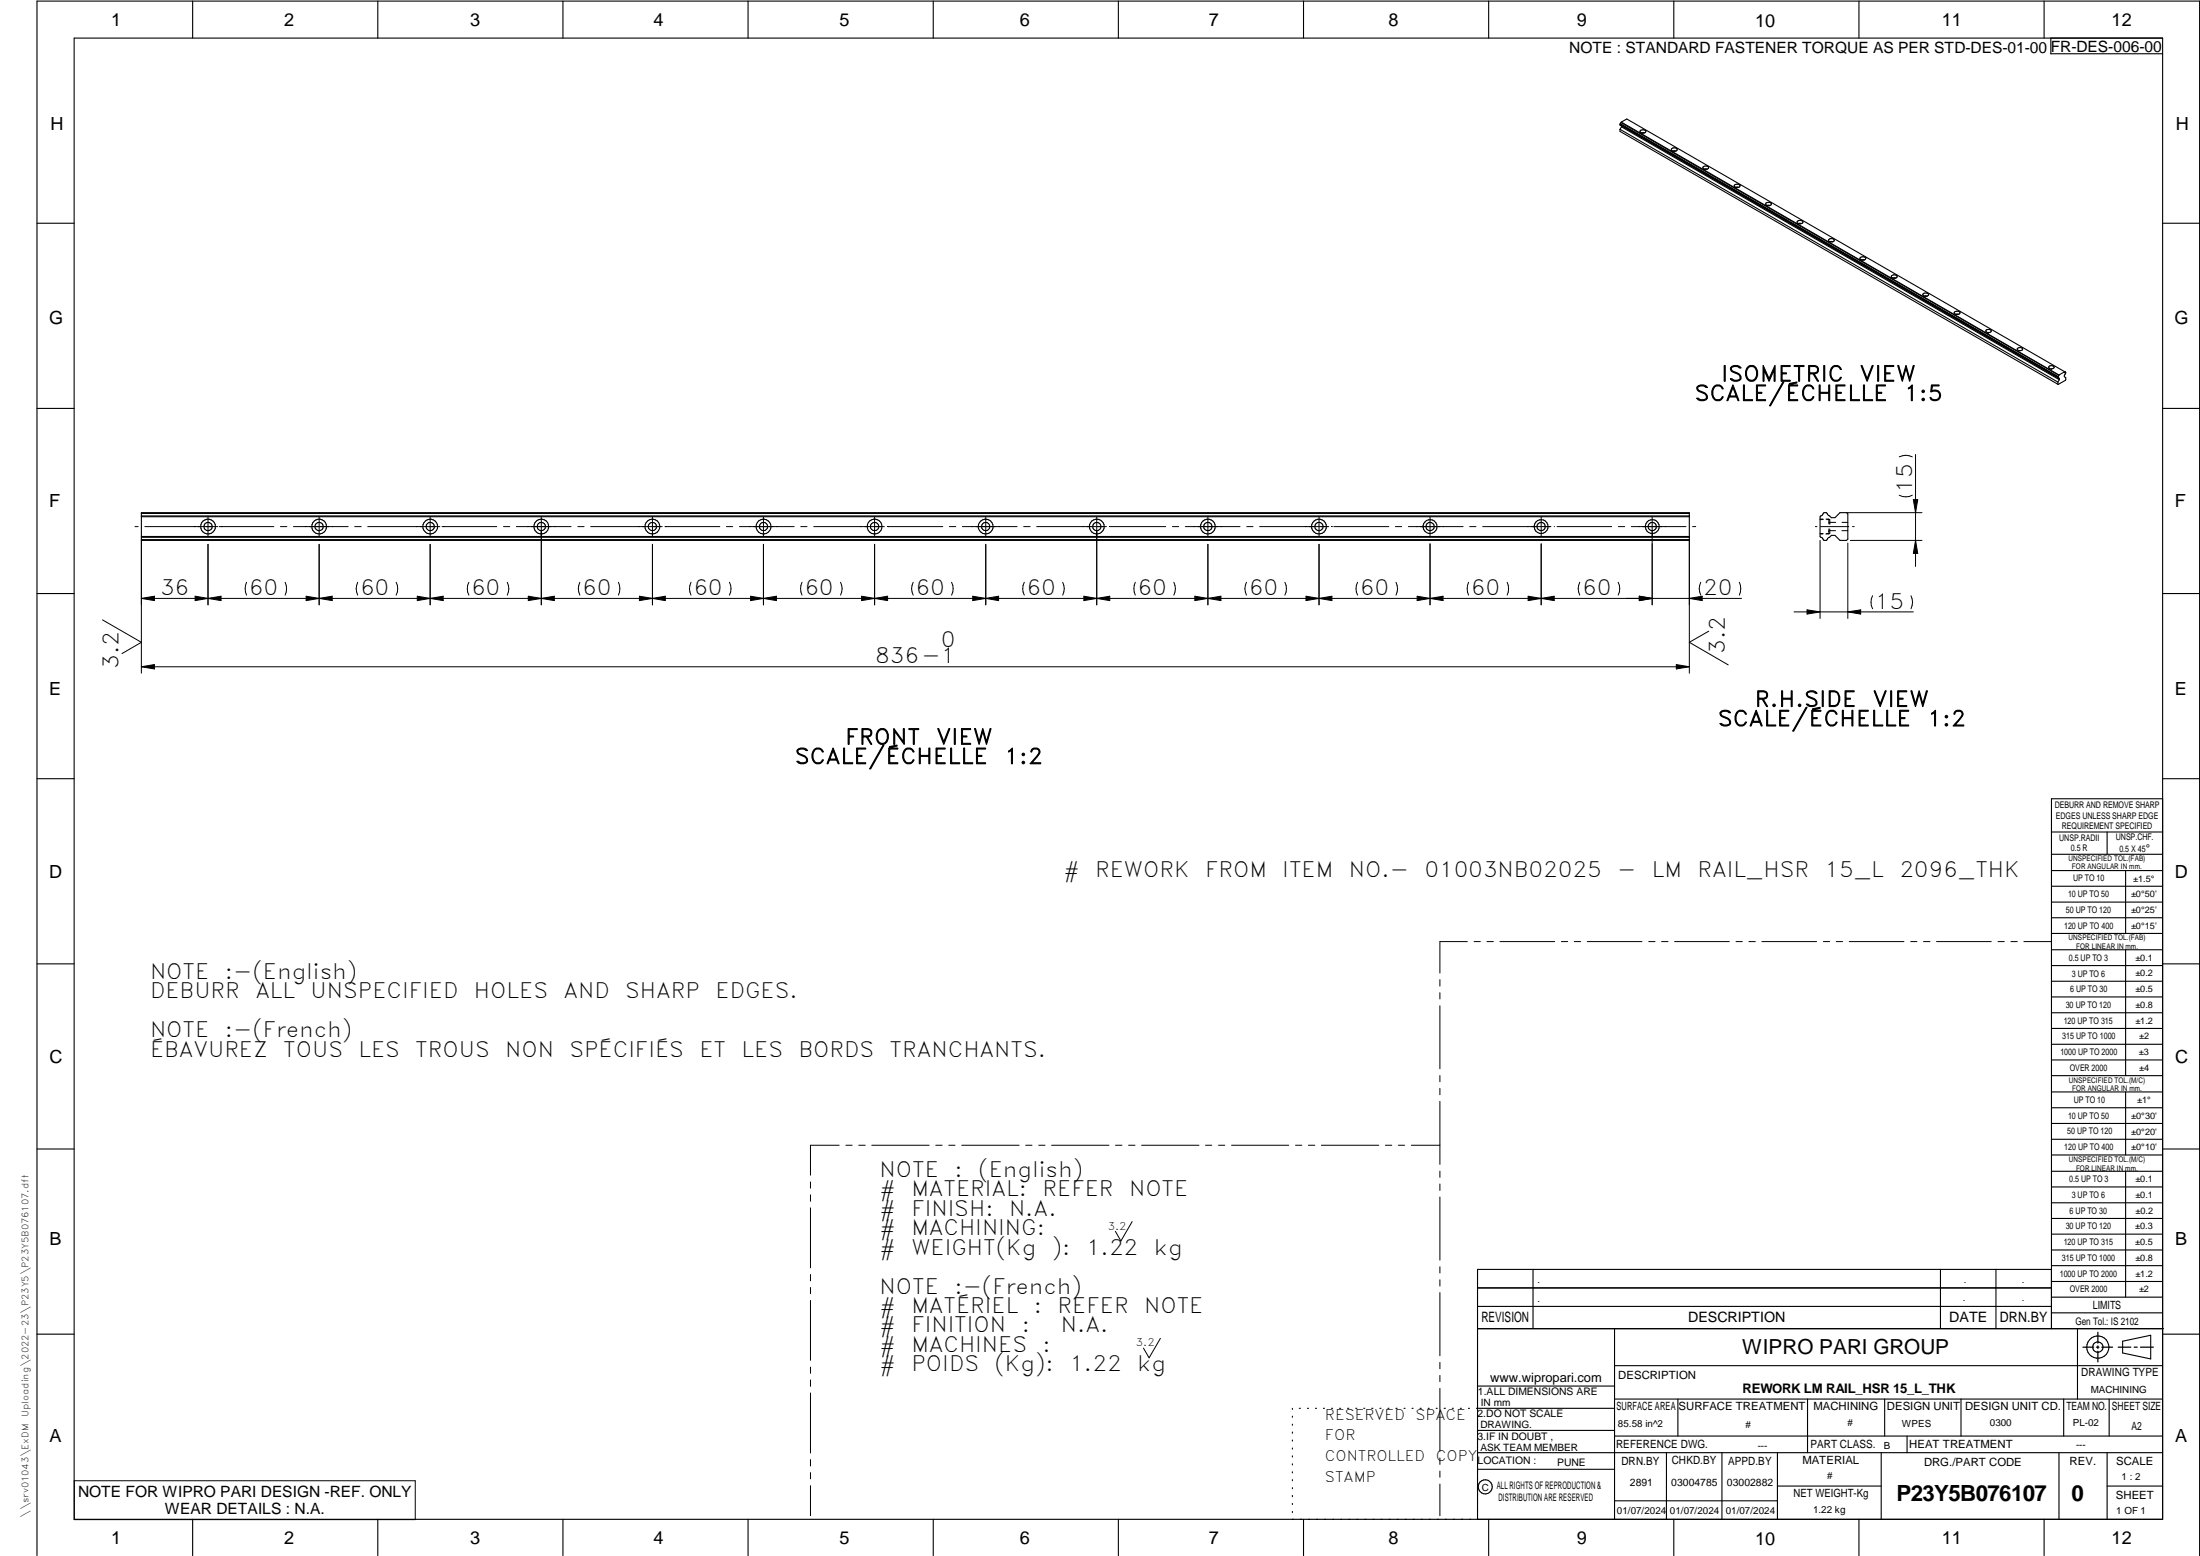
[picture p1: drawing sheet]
<svg xmlns="http://www.w3.org/2000/svg" width="594mm" height="420mm" viewBox="0 0 594 420" stroke-linecap="round" stroke-linejoin="round" font-family="sans-serif">
<g fill="none" stroke="#000" stroke-width=".3">
<path d="M20 10.3h564v400h-564zM52 .3v10M102 .3v10M152 .3v10M202 .3v10M252 .3v10M302 .3v10M352 .3v10M402 .3v10M452 .3v10M502 .3v10M552 .3v10"/>
<path d="M553.8 10.3v4.2h30.2M437.5 34.9l118.2 68.3M437.5 33.5v.2M437.5 34.9v.6l118.2 68.3M437.5 33.7h.1M437.5 33.5l118.2 68.3M437.5 33.7l118.2 68.3M437.6 33.4l-.1 .1M437.6 33.4l118.2 68.3M437.7 33.1l-.1 .3M437.7 33.1l118.3 68.2M437.8 33l-.1 .1"/>
<path d="M437.8 33l118.2 68.3M437.8 33l1.5-.9 118.2 68.3M437.8 34.2l-.3 .7M437.8 34v.2M437.8 34.2l118.3 68.3M442.9 35.3l.9-.2 .7 .4a.91 .91 0 0 1-1.7 0zM444.1 35.9h-.9M451.4 40.2l.5-.3a.63 .63 0 0 1 .7 .1 .63 .63 0 0 1 .2 .6l-.5 .3a.63 .63 0 0 1-.7-.1 .63 .63 0 0 1-.2-.6zM451.7 40.8h.8M459.9 45.1l.5-.3a.66 .66 0 0 1 .9 .7l-.9 .2-.5-.2zM460.2 45.7h.8M468.4 50l.9-.3 .6 .5a.91 .91 0 0 1-1.6 0z"/>
<path d="M468.7 50.6h.8M476.8 54.9l.6-.2 .9 .2a.72 .72 0 0 1-.7 .7 .72 .72 0 0 1-.8-.7zM478 55.5h-.9M485.3 59.8l.6-.3a.63 .63 0 0 1 .6 .1 .63 .63 0 0 1 .3 .6l-.9 .3-.6-.3zM10 60.3h10M485.6 60.4h.9M493.8 64.7l.6-.3a.76 .76 0 0 1 .9 .5l-.3 .3-.6 .1-.6-.2zM494.1 65.3h.9M502.3 69.6l.9-.3 .6 .5a.91 .91 0 0 1-1.6 0zM502.6 70.2h.9M510.8 74.5l.9-.3 .6 .5a.91 .91 0 0 1-1.6 0zM511.9 75.1h-.8"/>
<path d="M519.3 79.4l.5-.3a.66 .66 0 0 1 .9 .7l-.9 .2-.5-.2zM519.6 80h.8M584 60.3h10M527.8 84.3l.9-.3 .6 .5a.91 .91 0 0 1-1.6 0zM528.1 84.9h.8M536.3 89.2l.6-.3 .6 .2 .2 .4-.5 .3a.73 .73 0 0 1-1-.4zM536.9 89.8h.1M544.8 94.1l.2-.2a.75 .75 0 0 1 1.2 .5l-.5 .3a.63 .63 0 0 1-.9-.6zM545.4 94.7h.1M553.3 99a.82 .82 0 0 1 1.4 .3l-.2 .1a.9 .9 0 0 1-1.3-.2zM553.9 99.6h.1M10 110.3h10"/>
<path d="M555.7 102h.1M555.7 103.2v.6M555.7 101.8v.2M555.7 102l.3 .1M555.8 101.7l-.1 .1M556 101.3l-.2 .4M556 102.1l.1 .4M556 101.3h.1M556.1 102.5l-.4 .7M557.5 100.4l-1.5 .9M557.5 100.4l.3 .1-.4 .9v.3l.4 .2-.1 .8-2 1.1M557.6 100.4l.2 .1z"/>
<path d="M557.6 100.4h.1M584 110.3h10M38.2 138.4h418v7.5h-418zM38.2 138.6h418M38.2 139.5h418M38.2 139.3h418M491.7 139.3l.3-.1 .5-.8a1.1 1.1 0 0 1 1.3 .8l.7 .6h1l1.4-1.4h1.7l.4 .4v6.8l-.4 .3h-1.7l-1.4-1.3h-1l-.7 .6a1.1 1.1 0 0 1-1.3 .7l-.5-.7-.5-.3v-5.4zM38.2 144.9h418M38.2 145.7h418M38.2 145.1h418M10 160.3h10M584 160.3h10"/>
<path d="M10 210.3h10M584 215.7h-30v143.1M584 210.3h10M554 224.7h30M554 230.7h30M554 235.1h30M554 239.3h30M569 224.7v6M574 235.1v17M554 243.6h30M554 247.8h30M554 252.1h30"/>
<path d="M554 256.5h30M574 256.5v33.9M10 260.3h10M554 260.7h30M554 265h30M554 269.2h30M554 273.5h30M554 277.7h30M584 260.3h10M554 282h30M554 286.2h30M554 290.4h30"/>
<path d="M554 294.9h30M554 299.1h30M574 294.9v17M10 310.3h10M554 303.4h30M554 307.6h30M554 311.9h30M554 316.3h30M574 316.3v34M584 310.3h10M554 320.5h30M554 324.8h30"/>
<path d="M554 329h30M554 333.2h30M554 337.5h30M399 358.8h185.2M399 352.8h155M399 347.8h155M414 342.8v16M436 358.8v51.5M524 342.8v16M539 342.8v16M554 341.8h30M554 346h30"/>
<path d="M554 350.3h30M554 354.5h30M554 342.8h-155v67.5M561 358.8v19M10 360.3h10M399 374.3h37M436 377.8h148M453.1 377.8v10M488.1 377.8v14.5M508.9 377.8v10M529.5 377.8v10M557.3 377.8v10"/>
<path d="M569.5 377.8v10M573.2 362.2l7.6-1.6v6.3l-7.6-1.6zM584 368.8h-148M584 360.3h10M349 380.3v.3M349 382.4v.3M349 384.6v.3M349 386.7v.3M349 388.8v.3M349 391v.3M349 393.1v.3M349 395.3v.3"/>
<path d="M349 397.4v.3M349 399.5v.3M350.9 380.3h.2M353.1 380.3h.2M355.2 380.3h.3M357.4 380.3h.3M359.6 380.3h.3M361.7 380.3h.3M363.9 380.3h.3M366.1 380.3h.3M368.3 380.3h.2M370.4 380.3h.3"/>
<path d="M372.6 380.3h.3M374.8 380.3h.3M376.9 380.3h.4M379.1 380.3h.3M381.3 380.3h.3M383.4 380.3h.4M385.6 380.3h.3M387.8 380.3h.3M390 380.3h.3M392.2 380.3h.3M394.3 380.3h.3M396.5 380.3h.3"/>
<path d="M398.7 380.3h37.3M399 396.7h37M399 392.3h185M399 386.2h37M436 387.8h148M450 392.3v18M465 392.3v18M480 392.3v18M508 392.3v18M515 387.8v4.5M556 392.3v18M569 392.3v18"/>
<path d="M52 410.3v9.7M102 410.3v9.7M152 410.3v9.7M202 410.3v9.7M252 410.3v9.7M302 410.3v9.7M349 401.7v.3M349 403.8v.4M349 406v.3M349 408.1v.3M352 410.3v9.7M402 410.3v9.7"/>
<path d="M436 405.3h44M452 410.3v9.7M480 401.3h28M502 410.3v9.7M552 410.3v9.7M569 401.3h15M10 420v-419.7h584v419.7"/>
<circle cx="56.2" cy="142.2" r="1.13"/>
<circle cx="56.2" cy="142.2" r="2"/>
<circle cx="86.2" cy="142.2" r="1.11"/>
<circle cx="86.2" cy="142.2" r="1.99"/>
<circle cx="116.2" cy="142.2" r="1.12"/>
<circle cx="116.2" cy="142.2" r="1.99"/>
<circle cx="146.2" cy="142.2" r="1.99"/>
<circle cx="146.2" cy="142.2" r="1.13"/>
<circle cx="176.2" cy="142.2" r="1.11"/>
<circle cx="176.2" cy="142.2" r="1.99"/>
<circle cx="206.2" cy="142.2" r="1.12"/>
<circle cx="206.2" cy="142.2" r="2"/>
<circle cx="236.2" cy="142.2" r="1.99"/>
<circle cx="236.2" cy="142.2" r="1.13"/>
<circle cx="266.2" cy="142.2" r="1.12"/>
<circle cx="266.2" cy="142.2" r="1.99"/>
<circle cx="296.2" cy="142.2" r="1.12"/>
<circle cx="296.2" cy="142.2" r="2"/>
<circle cx="326.2" cy="142.2" r="1.99"/>
<circle cx="326.2" cy="142.2" r="1.13"/>
<circle cx="356.2" cy="142.2" r="1.12"/>
<circle cx="356.2" cy="142.2" r="2"/>
<circle cx="386.1" cy="142.2" r="1.87"/>
<circle cx="386.2" cy="142.2" r="1.13"/>
<circle cx="416.2" cy="142.2" r="1.11"/>
<circle cx="416.2" cy="142.2" r="1.87"/>
<circle cx="446.2" cy="142.2" r="1.89"/>
<circle cx="446.2" cy="142.2" r="1.12"/>
<circle cx="566.5" cy="363.7" r="1.39"/>
<circle cx="566.5" cy="363.8" r="3"/>
<circle cx="401.1" cy="401.5" r="1.9"/>
</g>
<g fill="none" stroke="#000" stroke-width=".27">
<path d="M56.2 138.4v.1M56.2 139.6v5.2M86.2 138.4v.1M86.2 139.6v5.2M116.2 138.4v.1M116.2 139.6v5.2M146.2 139.6v23.7M146.2 138.4v.1M176.2 138.4v.1M176.2 139.6v5.2M206.2 138.4v.1M206.2 139.6v5.2"/>
<path d="M236.2 138.4v.1M236.2 139.6v5.2M266.2 138.4v.1M266.2 139.6v5.2M296.2 138.4v.1M296.2 139.6v23.7M326.2 138.4v.1M326.2 139.6v5.2M356.2 138.4v.1M356.2 139.6v5.2M386.2 138.6v.1M386.2 139.6v5.2"/>
<path d="M416.2 138.6v.1M416.2 139.6v5.2M446.1 138.6v.1M446.1 139.6v23.7M498.8 138.4h20.2M512.9 123.4a3.9 3.9 0 0 1 3.5 0M512.9 133.7a3.9 3.9 0 0 0 3.5 0M516.7 134.9h1.2l-.6 3.5zM517.3 122.7v30.3M36.4 142.2h.9M38.2 145.9v35.9M39.1 142.2h19.7"/>
<path d="M56.2 147v16.3M56.2 145.8v.1M59.2 142.2h14.7M66.6 157.2a4.1 4.1 0 0 0 0 3.5M75.7 142.2h1.8M77 157.2a4.1 4.1 0 0 1 0 3.5M79.2 142.2h14.8M86.2 145.8v.1M86.2 147v16.3M95.8 142.2h1.7M96.6 157.2a3.8 3.8 0 0 0 0 3.5M99.3 142.2h19.5"/>
<path d="M107 157.2a3.8 3.8 0 0 1 0 3.5M116.2 145.8v.1M116.2 147v16.3M119.4 142.2h14.7M126.6 157.2a3.8 3.8 0 0 0 0 3.5M136 142.2h1.7M137 157.2a3.8 3.8 0 0 1 0 3.5M139.4 142.2h14.8M156 142.2h1.7M156.6 157.2a3.8 3.8 0 0 0 0 3.5M159.5 142.2h19.3M167 157.2a4.1 4.1 0 0 1 0 3.5"/>
<path d="M176.2 145.8v.1M176.2 147v16.3M179.6 142.2h14.8M186.6 157.2a3.8 3.8 0 0 0 0 3.5M196.2 142.2h1.7M197 157.2a3.8 3.8 0 0 1 0 3.5M199.7 142.2h14.8M206.2 145.8v.1M206.2 147v16.3M216.2 142.2h1.7M216.6 157.2a4.1 4.1 0 0 0 0 3.5M219.7 142.2h19.1"/>
<path d="M227 157.2a3.8 3.8 0 0 1 0 3.5M236.2 145.8v.1M236.2 147v16.3M239.8 142.2h14.8M246.6 157.2a3.8 3.8 0 0 0 0 3.5M256.4 142.2h1.7M257 157.2a3.8 3.8 0 0 1 0 3.5M259.9 142.2h14.8M266.2 145.8v.1M266.2 147v16.3M276.4 142.2h1.8M276.6 157.2a3.8 3.8 0 0 0 0 3.5"/>
<path d="M279.9 142.2h18.9M287 157.2a3.8 3.8 0 0 1 0 3.5M299.8 142.2h.1M300 142.2h14.8M306.6 157.2a4.1 4.1 0 0 0 0 3.5M316.6 142.2h1.7M317 157.2a3.8 3.8 0 0 1 0 3.5M320.1 142.2h14.7M326.2 145.8v.1M326.2 147v16.3M336.6 157.2a3.8 3.8 0 0 0 0 3.5M336.7 142.2h1.7"/>
<path d="M340.1 142.2h18.7M347 157.2a3.8 3.8 0 0 1 0 3.5M356.2 145.8v.1M356.2 147v16.3M359.8 142.2h.1M360.2 142.2h14.8M366.6 157.2a3.8 3.8 0 0 0 0 3.5M376.8 142.2h1.7M377 157.2a3.8 3.8 0 0 1 0 3.5M380.3 142.2h14.8M386.2 145.7v.1M386.2 146.9v16.4"/>
<path d="M396.6 157.2a4.1 4.1 0 0 0 0 3.5M396.9 142.2h1.7M400.4 142.2h18.4M407 157.2a4.1 4.1 0 0 1 0 3.5M416.2 146.9v16.4M416.2 145.7v.1M419.7 142.2h.1M420.4 142.2h14.8M426.6 157.2a3.8 3.8 0 0 0 0 3.5M437 157.2a3.8 3.8 0 0 1 0 3.5M437 142.2h1.7M440.5 142.2h14.8"/>
<path d="M456.2 145.9v35.9M457.1 142.2h.8M459.3 157.2a3.8 3.8 0 0 0 0 3.5M469.7 157.2a4.1 4.1 0 0 1 0 3.5M490.2 142.2h.4M491.5 144.1h.8M491.5 144.2h.7M491.5 140.2h.8M491.5 140.3h.8M491.5 145.9v21.1M491.7 142.2h7.5M493.1 140.2h.8v1.3"/>
<path d="M493.3 140.3h.8v1.3M493.9 141.1h.1M493.9 143.3h.1M493.9 142.8v1.4h-.9M494 143.3h1.7M494.1 141.1h.1M494.1 142.8v1.3h-.9M494.1 141.1h1.6M497.4 143.3h1.6M497.4 141.1h1.6M499 146.6v20.4M499.7 145.9h19.3"/>
<path d="M500.2 142.2h.5M517.3 145.9l.6 3.5h-1.2zM27.7 167.4l10.5 6-5.3 3.1M38.2 161.6l3.5-.6v1.2zM38.2 161.6h432.1M52.7 161v1.2l7-1.2v1.2zM82.7 161v1.2l7-1.2v1.2zM112.7 161v1.2l7-1.2v1.2zM142.7 161v1.2l7-1.2v1.2zM172.7 161l3.5 .6-3.5 .6zM176.2 161.6l3.5-.6v1.2zM202.7 161v1.2l7-1.2v1.2z"/>
<path d="M232.7 161v1.2l7-1.2v1.2zM262.7 161l7 1.2v-1.2l-7 1.2zM292.7 161v1.2l7-1.2v1.2zM322.7 161v1.2l7-1.2v1.2zM352.7 161l7 1.2v-1.2l-7 1.2zM382.7 161v1.2l7-1.2v1.2zM412.7 161v1.2l7-1.2v1.2zM442.7 161l3.4 .6-3.4 .6zM452.7 179.5l3.5 .5-3.5 .6zM456.2 161.6l3.4-.6v1.2zM461.4 170.4l-5.2 3 10.5 6.1M484.5 165.2h32.2"/>
<path d="M488 164.7l3.5 .5-3.5 .6zM499 165.2l3.4-.5v1.1zM505.7 160.9a3.9 3.9 0 0 0 0 3.5M516 160.9a3.9 3.9 0 0 1 0 3.5M38.2 180l3.5-.5v1.1zM38.2 180h418M396.2 254.3h-7.4v8.5M398.1 254.3h1.6M401.5 254.3h1.8M405 254.3h14.8M421.6 254.3h1.7M425.1 254.3h1.7"/>
<path d="M428.6 254.3h14.8M445.2 254.3h1.7M448.7 254.3h1.7M452.2 254.3h14.8M468.8 254.3h1.7M472.3 254.3h1.7M475.8 254.3h14.8M492.4 254.3h1.7M495.8 254.3h1.8M499.4 254.3h14.7M516 254.3h1.6M519.4 254.3h1.8"/>
<path d="M522.9 254.3h14.8M539.5 254.3h1.7M543 254.3h1.7M546.5 254.3h7.4M388.8 264.5v1.8M388.8 268.1v1.6M388.8 271.6v17M388.8 290.4v1.7M388.8 293.9v1.7M388.8 297.4v17M218.9 319.2v1.6M226.6 309.2h-7.7v8.1"/>
<path d="M228.4 309.2h1.7M231.9 309.2h1.7M235.4 309.2h15.5M252.7 309.2h1.7M256.2 309.2h1.7M259.7 309.2h15.5M277 309.2h1.7M280.5 309.2h1.7M284 309.2h15.5M301.2 309.2h1.8M304.8 309.2h1.7M308.3 309.2h15.5"/>
<path d="M325.5 309.2h1.7M329.1 309.2h1.6M332.6 309.2h15.4M349.8 309.2h1.7M353.3 309.2h1.7M356.8 309.2h15.5M374.1 309.2h1.7M377.6 309.2h1.7M381.1 309.2h7.7M388.8 316.2v1.7M388.8 319.7v1.7M218.9 322.6v1.8"/>
<path d="M218.9 326.1v16.2M305.7 329.9l-3 5.2-1.5-2.6M388.8 323.2v17.1M218.9 344.1v1.8M218.9 347.6v1.7M218.9 351.2v16.1M388.8 342.1v1.6M388.8 345.6v1.7M388.8 349v17.1M218.9 369.1v1.7M218.9 372.6v1.8M218.9 376.1v16.2"/>
<path d="M313.3 361.4l-3 5.2-1.5-2.6M388.8 367.9v1.7M388.8 371.4v1.7M388.8 374.9v17M20.1 399.8h92v10.5h-92zM218.9 394.1v1.8M218.9 397.6v1.7M388.8 393.7v1.7M388.8 397.2v1.7M218.9 401.2v8.1M388.8 400.7v8.6"/>
</g>
<path d="M566.5 359.7v3M562.5 363.8h2.9M566.1 363.8h.7M566.5 363.4v.7M566.5 364.9v2.8M567.6 363.8h2.9M572 363.8h3.4M576.3 363.8h.8M578 363.8h3.5" fill="none" stroke="#000" stroke-width=".34"/>
<g fill="#000">
<path d="M516.7 134.9h1.2l-.6 3.5zM517.3 145.9l.6 3.5h-1.2zM38.2 161.6l3.5-.6v1.2zM52.7 161l3.5 .6-3.5 .6zM56.2 161.6l3.5-.6v1.2zM82.7 161l3.5 .6-3.5 .6zM86.2 161.6l3.5-.6v1.2zM112.7 161l3.5 .6-3.5 .6zM116.2 161.6l3.5-.6v1.2zM142.7 161l3.5 .6-3.5 .6zM146.2 161.6l3.5-.6v1.2zM172.7 161l3.5 .6-3.5 .6z"/>
<path d="M176.2 161.6l3.5-.6v1.2zM202.7 161l3.5 .6-3.5 .6zM206.2 161.6l3.5-.6v1.2zM232.7 161l3.5 .6-3.5 .6zM236.2 161.6l3.5-.6v1.2zM262.7 161l3.5 .6-3.5 .6zM266.2 161.6l3.5-.6v1.2zM292.7 161l3.5 .6-3.5 .6zM296.2 161.6l3.5-.6v1.2zM322.7 161l3.5 .6-3.5 .6zM326.2 161.6l3.5-.6v1.2zM352.7 161l3.5 .6-3.5 .6z"/>
<path d="M356.2 161.6l3.5-.6v1.2zM382.7 161l3.5 .6-3.5 .6zM386.2 161.6l3.5-.6v1.2zM412.7 161l3.5 .6-3.5 .6zM416.2 161.6l3.5-.6v1.2zM442.7 161l3.4 .6-3.4 .6zM456.2 161.6l3.4-.6v1.2zM488 164.7l3.5 .5-3.5 .6zM499 165.2l3.4-.5v1.1zM38.2 180l3.5-.5v1.1zM452.7 179.5l3.5 .5-3.5 .6z"/>
</g>
<g font-size="6">
<text x="512.1" y="405.2">P23Y5B076107</text>
<text x="559.4" y="405.2">0</text>
</g>
<g font-size="5.7">
<text x="464.8" y="103">ISOMETRIC</text>
<text x="502.2" y="103">VIEW</text>
<text x="457.6" y="108.2">SCALE/ÉCHELLE</text>
<text x="514.2" y="108.2">1:5</text>
<text x="516.4" y="133.1" transform="rotate(-90 516.4 133.1)">15</text>
<text x="43.2" y="160.7">36</text>
<text x="67.2" y="160.7">60</text>
<text x="97.2" y="160.7">60</text>
<text x="127.2" y="160.7">60</text>
<text x="157.2" y="160.7">60</text>
<text x="187.2" y="160.7">60</text>
<text x="217.2" y="160.7">60</text>
<text x="247.2" y="160.7">60</text>
<text x="277.2" y="160.7">60</text>
<text x="307.2" y="160.7">60</text>
<text x="337.2" y="160.7">60</text>
<text x="367.2" y="160.7">60</text>
<text x="397.2" y="160.7">60</text>
<text x="427.2" y="160.7">60</text>
<text x="459.9" y="160.7">20</text>
<text x="506.3" y="164.4">15</text>
<text x="236.3" y="179.2">836-1</text>
<text x="254.1" y="174.6">0</text>
<text x="465.8" y="176.5" transform="rotate(-90 465.8 176.5)">3.2</text>
<text x="32" y="180.6" transform="rotate(-90 32 180.6)">3.2</text>
<text x="473.9" y="190.8">R.H.SIDE</text>
<text x="505.7" y="190.8">VIEW</text>
<text x="463.9" y="196">SCALE/ÉCHELLE</text>
<text x="520.4" y="196">1:2</text>
<text x="228.3" y="201">FRONT</text>
<text x="252.9" y="201">VIEW</text>
<text x="214.6" y="206.2">SCALE/ÉCHELLE</text>
<text x="271.2" y="206.2">1:2</text>
<text x="287.1" y="236.8">#</text>
<text x="295.7" y="236.8">REWORK</text>
<text x="325.4" y="236.8">FROM</text>
<text x="346.3" y="236.8">ITEM</text>
<text x="364.2" y="236.8">NO.-</text>
<text x="384.6" y="236.8">01003NB02025</text>
<text x="436.7" y="236.8">-</text>
<text x="446.1" y="236.8">LM</text>
<text x="458.4" y="236.8">RAIL_HSR</text>
<text x="492.7" y="236.8">15_L</text>
<text x="512.9" y="236.8">2096_THK</text>
<text x="40.5" y="264.3">NOTE</text>
<text x="40.5" y="269.6">DEBURR</text>
<text x="60.7" y="264.3">:-(English)</text>
<text x="69" y="269.6">ALL</text>
<text x="83.9" y="269.6">UNSPECIFIED</text>
<text x="128" y="269.6">HOLES</text>
<text x="152.2" y="269.6">AND</text>
<text x="168.8" y="269.6">SHARP</text>
<text x="193.2" y="269.6">EDGES.</text>
<text x="40.5" y="280.1">NOTE</text>
<text x="60.7" y="280.1">:-(French)</text>
<text x="40.5" y="285.3">ÉBAVUREZ</text>
<text x="76.5" y="285.3">TOUS</text>
<text x="96.8" y="285.3">LES</text>
<text x="112.1" y="285.3">TROUS</text>
<text x="136.4" y="285.3">NON</text>
<text x="153.8" y="285.3">SPÉCIFIÉS</text>
<text x="188.9" y="285.3">ET</text>
<text x="200.2" y="285.3">LES</text>
<text x="215.6" y="285.3">BORDS</text>
<text x="240.2" y="285.3">TRANCHANTS.</text>
<text x="237.5" y="317.8">NOTE</text>
<text x="257.7" y="317.8">:</text>
<text x="264.1" y="317.8">(English)</text>
<text x="237.5" y="323">#</text>
<text x="246.1" y="323">MATERIAL:</text>
<text x="281.5" y="323">REFER</text>
<text x="304.9" y="323">NOTE</text>
<text x="237.5" y="328.3">#</text>
<text x="246.1" y="328.3">FINISH:</text>
<text x="272.5" y="328.3">N.A.</text>
<text x="237.5" y="333.5">#</text>
<text x="246.1" y="333.5">MACHINING:</text>
<text x="237.5" y="338.8">#</text>
<text x="246.1" y="338.8">WEIGHT(Kg</text>
<text x="284" y="338.8">):</text>
<text x="293.3" y="338.8">1.22</text>
<text x="311.6" y="338.8">kg</text>
<text x="237.5" y="349.3">NOTE</text>
<text x="257.7" y="349.3">:-(French)</text>
<text x="237.5" y="354.5">#</text>
<text x="237.5" y="359.8">#</text>
<text x="246.1" y="359.8">FINITION</text>
<text x="246.1" y="354.5">MATÉRIEL</text>
<text x="275.9" y="359.8">:</text>
<text x="279.2" y="354.5">:</text>
<text x="285.6" y="354.5">REFER</text>
<text x="286.5" y="359.8">N.A.</text>
<text x="309" y="354.5">NOTE</text>
<text x="237.5" y="365">#</text>
<text x="246.1" y="365">MACHINES</text>
<text x="281.5" y="365">:</text>
<text x="237.5" y="370.3">#</text>
<text x="246.1" y="370.3">POIDS</text>
<text x="268.5" y="370.3">(Kg):</text>
<text x="288.8" y="370.3">1.22</text>
<text x="307.1" y="370.3">kg</text>
</g>
<text font-size="5.6" x="470.5" y="365.5">WIPRO PARI GROUP</text>
<g font-size="4.9">
<text x="30" y="6.9">1</text>
<text x="76.7" y="6.9">2</text>
<text x="127" y="6.9">3</text>
<text x="176.5" y="6.9">4</text>
<text x="226.7" y="6.9">5</text>
<text x="275.4" y="6.9">6</text>
<text x="326.4" y="6.9">7</text>
<text x="375" y="6.9">8</text>
<text x="425.8" y="6.9">9</text>
<text x="473.9" y="7.3">10</text>
<text x="524.3" y="6.9">11</text>
<text x="570.2" y="6.9">12</text>
<text x="13.6" y="35.1">H</text>
<text x="587.6" y="35.1">H</text>
<text x="13.2" y="87.5">G</text>
<text x="587.2" y="87.5">G</text>
<text x="13.2" y="137">F</text>
<text x="587.2" y="137">F</text>
<text x="13.2" y="187.6">E</text>
<text x="587.2" y="187.6">E</text>
<text x="13.2" y="237">D</text>
<text x="587.2" y="237">D</text>
<text x="13.4" y="287.1">C</text>
<text x="587.4" y="287.1">C</text>
<text x="13.4" y="336.2">B</text>
<text x="587.4" y="336.2">B</text>
<text x="13.4" y="389.3">A</text>
<text x="587.4" y="389.3">A</text>
<text x="30" y="416.9">1</text>
<text x="76.7" y="416.9">2</text>
<text x="127" y="416.9">3</text>
<text x="176.5" y="416.9">4</text>
<text x="226.7" y="416.9">5</text>
<text x="275.4" y="416.9">6</text>
<text x="326.4" y="416.9">7</text>
<text x="375" y="416.9">8</text>
<text x="425.8" y="416.9">9</text>
<text x="473.9" y="417.3">10</text>
<text x="524.3" y="416.9">11</text>
<text x="570.2" y="416.9">12</text>
</g>
<g font-size="4.2">
<text x="423.7" y="14.3">NOTE : STANDARD FASTENER TORQUE AS PER STD-DES-01-00</text>
<text x="553.8" y="14">FR-DES-006-00</text>
<text x="21.1" y="404.3">NOTE FOR WIPRO PARI DESIGN -REF. ONLY</text>
<text x="44.5" y="408.8">WEAR DETAILS : N.A.</text>
</g>
<g font-size="3.9">
<text x="400" y="357.1">REVISION</text>
<text x="455.9" y="357.1">DESCRIPTION</text>
<text x="526.4" y="357.1">DATE</text>
<text x="540" y="357.1">DRN.BY</text>
<text x="357.8" y="383.3">RESERVED</text>
<text x="382.3" y="383.3">SPACE</text>
<text x="357.8" y="388.9">FOR</text>
<text x="357.8" y="394.5">CONTROLLED</text>
<text x="387.8" y="394.5">COPY</text>
<text x="357.8" y="400">STAMP</text>
</g>
<text font-size="3.6" x="470.6" y="376.1">REWORK LM RAIL_HSR 15_L_THK</text>
<text font-size="3.5" x="402.4" y="373.3">www.wipropari.com</text>
<g font-size="3.1">
<text x="565.1" y="353.5">LIMITS</text>
<text x="562" y="371.7">DRAWING TYPE</text>
<text x="437" y="372.3">DESCRIPTION</text>
<text x="436.5" y="380.8">SURFACE AREA</text>
<text x="453.3" y="380.8">SURFACE TREATMENT</text>
<text x="489.7" y="380.8">MACHINING</text>
<text x="509.5" y="380.8">DESIGN UNIT</text>
<text x="530.6" y="380.8">DESIGN UNIT CD.</text>
<text x="558" y="380.6">TEAM NO.</text>
<text x="570.3" y="380.7">SHEET SIZE</text>
<text x="575.6" y="386.1">A2</text>
<text x="436.4" y="391.1">REFERENCE DWG.</text>
<text x="437.8" y="395.5">DRN.BY</text>
<text x="451.4" y="395.4">CHKD.BY</text>
<text x="466.6" y="395.5">APPD.BY</text>
<text x="486.7" y="395.4">MATERIAL</text>
<text x="488.9" y="390.9">PART CLASS.</text>
<text x="515.6" y="390.9">HEAT TREATMENT</text>
<text x="519.6" y="395.9">DRG./PART CODE</text>
<text x="558.9" y="395.5">REV.</text>
<text x="571.4" y="395.6">SCALE</text>
<text x="484.3" y="404.2">NET WEIGHT-Kg</text>
<text x="571.4" y="404.7">SHEET</text>
</g>
<text font-size="3" x="579.5" y="230.1">°</text>
<g font-size="2.8">
<text x="299.1" y="332.1">3.2</text>
<text x="560.4" y="357.7">Gen Tol.: IS 2102</text>
<text x="306.7" y="363.6">3.2</text>
<text x="399.1" y="376.6">1.ALL DIMENSIONS ARE</text>
<text x="399" y="382.7">2.DO NOT SCALE</text>
<text x="399" y="388.7">3.IF IN DOUBT ,</text>
<text x="399" y="395.4">LOCATION :</text>
<text x="420.5" y="396">PUNE</text>
<text x="404.2" y="402">ALL RIGHTS OF REPRODUCTION &amp;</text>
<text x="440.1" y="401.2">2891</text>
<text x="451.3" y="401.2">03004785</text>
<text x="466.3" y="401.2">03002882</text>
<text x="404.7" y="405.4">DISTRIBUTION ARE RESERVED</text>
</g>
<g font-size="2.7">
<text x="564.6" y="376.2">MACHINING</text>
<text x="399.9" y="379.7">IN mm</text>
<text x="399.7" y="385.7">DRAWING.</text>
<text x="436.9" y="385.4">85.58 in^2</text>
<text x="471.4" y="385.5">#</text>
<text x="498.9" y="385">#</text>
<text x="513.6" y="385.3">WPES</text>
<text x="537.3" y="385.1">0300</text>
<text x="559.7" y="385.1">PL-02</text>
<text x="399.7" y="391.8">ASK TEAM MEMBER</text>
<text x="474.6" y="391.2">---</text>
<text x="508.7" y="391.2">B</text>
<text x="560.6" y="391.1">---</text>
<text x="493.4" y="399.5">#</text>
<text x="572.8" y="399.7">1 : 2</text>
<text x="400.1" y="402.5">C</text>
<text x="436.6" y="408.7">01/07/2024</text>
<text x="450.9" y="408.8">01/07/2024</text>
<text x="466" y="408.9">01/07/2024</text>
<text x="489.6" y="408.5">1.22 kg</text>
<text x="571.4" y="408.7">1 OF 1</text>
</g>
<g font-size="2.5">
<text x="554.9" y="218.3">DEBURR AND REMOVE SHARP</text>
<text x="555.2" y="221">EDGES UNLESS SHARP EDGE</text>
<text x="556.1" y="227.1">UNSP.RADII</text>
<text x="556.8" y="223.8">REQUIREMENT SPECIFIED</text>
<text x="571.4" y="226.9">UNSP.CHF.</text>
<text x="559.2" y="229.9">0.5 R</text>
<text x="572.3" y="230.1">0.5 X 45</text>
<text x="559.8" y="238">UP TO 10</text>
<text x="576.1" y="238.1">±1.5°</text>
<text x="558.5" y="242.2">10 UP TO 50</text>
<text x="575.5" y="242.3">±0°50'</text>
<text x="557.4" y="250.7">120 UP TO 400</text>
<text x="557.9" y="246.5">50 UP TO 120</text>
<text x="575.5" y="250.7">±0°15'</text>
<text x="575.5" y="246.5">±0°25'</text>
<text x="558.7" y="259.4">0.5 UP TO 3</text>
<text x="559.5" y="263.7">3 UP TO 6</text>
<text x="576.6" y="263.6">±0.2</text>
<text x="576.6" y="259.4">±0.1</text>
<text x="559" y="267.9">6 UP TO 30</text>
<text x="576.6" y="267.9">±0.5</text>
<text x="557.8" y="272.2">30 UP TO 120</text>
<text x="576.6" y="272.2">±0.8</text>
<text x="556.9" y="280.7">315 UP TO 1000</text>
<text x="557.3" y="276.4">120 UP TO 315</text>
<text x="576.6" y="276.4">±1.2</text>
<text x="577.7" y="280.7">±2</text>
<text x="556.4" y="284.9">1000 UP TO 2000</text>
<text x="577.6" y="284.9">±3</text>
<text x="558.9" y="289.2">OVER 2000</text>
<text x="577.7" y="289.3">±4</text>
<text x="560" y="297.9">UP TO 10</text>
<text x="577.1" y="297.9">±1°</text>
<text x="558.5" y="302.1">10 UP TO 50</text>
<text x="575.5" y="302.1">±0°30'</text>
<text x="557.4" y="310.6">120 UP TO 400</text>
<text x="558.2" y="306.3">50 UP TO 120</text>
<text x="575.5" y="310.6">±0°10'</text>
<text x="575.5" y="306.4">±0°20'</text>
<text x="558.8" y="319.2">0.5 UP TO 3</text>
<text x="559.4" y="323.4">3 UP TO 6</text>
<text x="576.6" y="319.2">±0.1</text>
<text x="576.6" y="323.5">±0.1</text>
<text x="558.9" y="327.7">6 UP TO 30</text>
<text x="576.7" y="327.7">±0.2</text>
<text x="557.8" y="332">30 UP TO 120</text>
<text x="576.6" y="332">±0.3</text>
<text x="556.8" y="340.5">315 UP TO 1000</text>
<text x="557.3" y="336.3">120 UP TO 315</text>
<text x="576.6" y="336.3">±0.5</text>
<text x="576.6" y="340.5">±0.8</text>
<text x="415.2" y="346.4">.</text>
<text x="530.3" y="346.5">.</text>
<text x="545.9" y="346.4">.</text>
<text x="556.2" y="344.7">1000 UP TO 2000</text>
<text x="576.6" y="344.7">±1.2</text>
<text x="415.2" y="351.5">.</text>
<text x="530" y="351.3">.</text>
<text x="545.9" y="351.4">.</text>
<text x="558.9" y="349">OVER 2000</text>
<text x="577.6" y="349">±2</text>
</g>
<g font-size="2.4">
<text x="7.7" y="382.7" transform="rotate(-90 7.7 382.7)">Uploading\2022-23\P23Y5\P23Y5B076107.dft</text>
<text x="7.7" y="409.8" transform="rotate(-90 7.7 409.8)">\\srv01043\ExDM</text>
</g>
<g font-size="2.1">
<text x="558.5" y="232.4">UNSPECIFIED TOL.(FAB)</text>
<text x="559.5" y="234.7">FOR ANGULAR IN mm.</text>
<text x="558.6" y="253.9">UNSPECIFIED TOL.(FAB)</text>
<text x="560.7" y="256.3">FOR LINEAR IN mm.</text>
<text x="558.7" y="292.3">UNSPECIFIED TOL.(M/C)</text>
<text x="559.6" y="294.7">FOR ANGULAR IN mm.</text>
<text x="558.7" y="313.7">UNSPECIFIED TOL.(M/C)</text>
<text x="560.6" y="316.1">FOR LINEAR IN mm.</text>
</g>
</svg>
